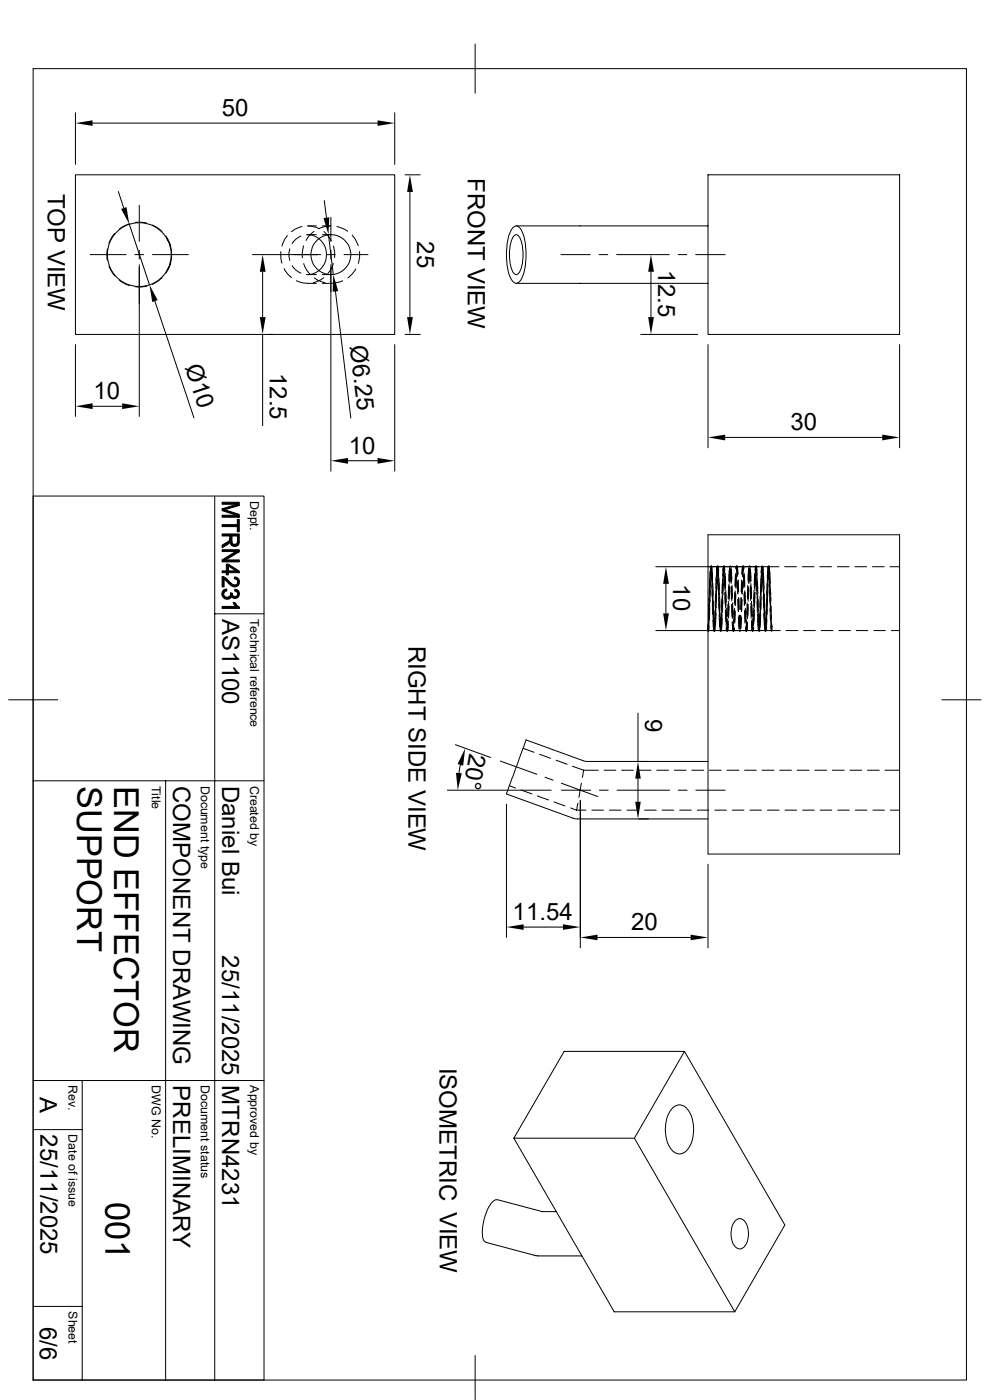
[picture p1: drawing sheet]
<svg xmlns="http://www.w3.org/2000/svg" width="210mm" height="297mm" viewBox="0 0 210 297" stroke-linecap="round" stroke-linejoin="round" font-family="sans-serif">
<g fill="none" stroke="#000" stroke-width=".21">
<path d="M7 14.6h198v278.2h-198zM100.8 9.4v10.4M16 37.1h67.7v33.9h-67.7zM16 23.9v11M19.6 26.1h60.5M83.7 23.9v11M85.9 37.1h3.3M150.2 37.1h40.6v33.9h-40.6zM19.1 54h7.7M22.8 52.8l-.2 1 .2 1.4M23.1 56.5l.7 1.3 .6 .8M24.4 49.5l-.8 1-.5 1.1"/>
<path d="M25.1 40.6l1.1 3.5M25.3 59.4l.9 .6 1.3 .6M27.4 47.6l4.3 12.8M27.5 47.5l-1.5 .6-.7 .5M28.6 54h1.9M28.7 47.2l.8-.1 1.6 .2M29.5 43.6v7.6M29.5 53.1v1.8M29.5 56.2v32.1M32.3 47.8l.7 .2 1.4 1.1M32.3 54h7.7M34.4 58.9l-.7 .6-1.4 .8"/>
<path d="M35.2 50l.7 1.5a7.9 7.9 0 0 1 .3 4.3M35.4 50.6l.8 1.6zM36.2 55.8l-.8 1.6M36.2 55.8l-.3 .9-.7 1.3M53.6 54h14.4M55.7 57.7v9.6M59.6 53.4v1.1l.2 1.3M60.3 57a4.6 4.6 0 0 0 1.5 1.9M61 50l-.5 .7-.7 1.5M61.5 52.8l-.2 .8 .2 1.6M62 56.4a4.1 4.1 0 0 0 1.8 1.6M62.9 59.6a7.7 7.7 0 0 0 4.2 .5"/>
<path d="M63.8 50.1a4 4 0 0 0-1.8 1.6M64.1 48l-1.6 .6-.7 .5M64.4 52.2l-.3 1.3v1.2M64.4 55.9l.7 1.5 .6 .7M65 49.8a4.2 4.2 0 0 1 4.2 3.2 4.2 4.2 0 0 1-2.2 4.8l-.7 .3-1.3 .2M65.3 58.3h1.8M65.3 49.8h1.8M66.6 49.1a4.7 4.7 0 0 0-1.7 1.9M66.7 59l.6 .4 1.7 .6M67.1 47.9h-1.8l.9 .1 1.5 .5M68.4 47.9h1.8l-1 .1-1.5 .5M68.4 58.3h1.8"/>
<path d="M68.4 49.8h1.8M68.7 58.9l-.7 .5-1.5 .6M68.7 49.1l.8 .8 .8 1.2M68.8 42.5l.5 3.7M69.3 54h1.8M69.7 49.8l1 8.4M70.2 46.1v5.1M70.2 53.1v1.8M70.2 56.2v43.7M70.7 55.9l-.6 1.5-.5 .6M70.7 52.2l.3 1.3v1.2M71.5 48l1.6 .6 .6 .5"/>
<path d="M72.7 59.6a8 8 0 0 1-4.3 .5M73 54h5.1M74.7 49.9l.6 .8 .7 1.4M75.5 57.1l-.8 1.1-.9 .7M76.2 53.4a5 5 0 0 1-.2 2.5M87 40.7v26.6M108.9 48.2a.9 .9 0 0 1 1.5 .3 12.8 12.8 0 0 1 .9 8.4 3.8 3.8 0 0 1-1.7 3.2h-.2a3.8 3.8 0 0 1-1.7-3.2 14.8 14.8 0 0 1 .7-8zM109.2 49.9a.89 .89 0 0 1 1.2 .8 9 9 0 0 1-.4 7.3 .68 .68 0 0 1-.7 .2 .68 .68 0 0 1-.5-.5 9.8 9.8 0 0 1 0-7.4zM109.5 47.9h40.7M119 54h6.2M127.1 54h1.8M130.8 54h11.2"/>
<path d="M138.1 57.7v9.6M143.8 54h1.9M147.6 54h6.2M16 73.1v15.2M31.2 60.7l-1 .2-1.5-.1M32.9 63.9l8.2 24.7M55.7 71v19.3M57.1 71h.8M71.2 61.8l3.2 26.9M83.7 73.1v26.8M85.9 71h3.3M109.5 60.1h40.7"/>
<path d="M135.9 71h12.1M150.2 73.1v21.9M190.8 73.1v21.9M19.6 86.2h6.3M73.8 97.7h6.3M153.8 92.8h33.4M7 105.2h49v187.6h-49M45.6 105.2v187.6M150.2 113.5h40.6v67.7h-40.6zM45.6 130.2h10.4M139.1 133.8l23.2 .1M141.3 123.9v6.2"/>
<path d="M150.2 132.4l.1 1.4 .1-1M150.3 133.8l-.1 .1M150.4 128.7l-.1 2.4M150.4 130.6l-.2 3.3 .3-2.8M150.5 126.9l-.1 2.4M150.5 124.9l-.1 2.5M150.6 129l-.1 2.5M150.6 123.1l-.1 2.5M150.6 127.3l-.1 2.5M150.6 121.2l-.1 2.5M150.7 125.3l-.1 2.5M150.7 123.6l-.1 2.5"/>
<path d="M150.7 122.4l.2-2.3 .3 2.5M150.7 120.2l.2-.1 .1 .1M150.8 120.4l.2 2.5M150.8 121.6l-.1 2.4M150.9 120.8l-.1-.7-.1 1.8M151 122v2.5M151 124.1l.1 2.5M151 121.5l.2 2.5M151.1 125.8l.1 2.4M151.1 127.8l.1 2.5M151.2 123.8l.1 2.5M151.2 129.5l.1 2.5"/>
<path d="M151.2 125.3l.1 2.5M151.3 131.6l.1 2.2 .1-.3M151.3 127.5l.1 2.5M151.3 129l.1 2.5M151.4 133.8h.3M151.5 131.2l.1 2.5M151.6 132l-.1 1.9-.1-.7M151.7 129.8l-.1 2.4M151.7 132.5l-.1 1.4-.1-1.2M151.8 128.4l-.1 2.4M151.8 126.1l-.1 2.4M151.9 130.1l-.1 2.5"/>
<path d="M151.9 124.6l-.1 2.5M151.9 128.8l-.1 2.5M151.9 122.3l-.1 2.5M152 121.1l.1-.9 .2 1.6M152 125.1l-.1 2.5M152 126.4l-.1 2.5M152.1 120.9l-.2 2.5M152.1 122.7v2.5M152.1 121.4l-.1 2.5M152.2 120.6l.2 2.4M152.3 120.1l.1 2.5M152.3 120.1l-.2 .1"/>
<path d="M152.3 120.1l.1 .1M152.3 123l.1 2.5M152.4 124.3l.1 2.4M152.4 126.7l.1 2.5M152.4 121.4l-.1-1.2-.1 1.3M152.5 122.7l.1 2.4M152.5 128l.1 2.5M152.5 123.8l.1 2.5M152.6 130.5l.1 2.5M152.6 127.5l.1 2.5M152.7 126.4v2.5M152.7 131.7l.1 2.2 .1-.4"/>
<path d="M152.7 131.2l.2 2.5M152.8 130.1l.1 2.5M153 130.9l-.1 2.4M153.1 129.8l-.1 2.5M153.1 127.2l-.1 2.5M153.2 130.3l-.1 2.5M153.2 131.2l-.1 2.4-.1 .3-.2-.1M153.2 126.1l-.1 2.5M153.2 123.4v2.5M153.3 126.6l-.1 2.5M153.3 127.5l-.1 2.5M153.3 122.4l-.1 2.4"/>
<path d="M153.4 121.1l.1-1 .2 1.4M153.4 122.9l-.1 2.4M153.5 123.8l-.1 2.5M153.5 120.2l.1-.1 .1 .1M153.5 120.7v-.5l-.2 2M153.6 121.9l.1 2.5M153.7 120.3l-.2 2.3M153.7 122.8l.1 2.5M153.8 125.6v2.5M153.8 121.1l-.2-1-.1 1.5M153.8 122.3l.1 2.5M153.8 121.5l.1 2.5"/>
<path d="M153.8 126.5l.1 2.5M153.9 129.4l.1 2.4M153.9 126l.1 2.5M154 125.3l.1 2.5M154 130.2l.1 2.5M154.1 129.8v2.4M154.1 129l.1 2.5M154.1 133.8h.3M154.3 132l-.2 1.8v-.7M154.4 131.3l-.2 2.5M154.4 128.3l-.1 2.5M154.5 131.8l-.2 2.1-.1-.4"/>
<path d="M154.5 132.3l-.1 1.5-.1-1.1M154.5 127.6l-.1 2.4M154.6 124.5l-.1 2.5M154.6 128.1l-.1 2.5M154.6 128.7v2.4M154.6 123.9v2.4M154.7 120.8l-.1 2.5M154.7 124.3l-.1 2.5M154.8 124.9l-.1 2.5M154.9 120.1l-.2 2.5M154.9 120.1l-.1 .1M154.9 120.1l.2 .1"/>
<path d="M154.9 120.8l.1 2.5M154.9 120.6l-.1 2.5M154.9 121.2l-.1 2.5M155 121.3l.1 2.5M155.1 124.5l.1 2.5M155.1 120.8l.1 2.5M155.1 120.4l.1 2.5M155.2 125v2.5M155.2 128.2l.1 2.5M155.2 124.5l.1 2.5M155.3 124.2l.1 2.5M155.3 128.7l.1 2.5"/>
<path d="M155.3 132l.2 1.8 .1-.7M155.4 128.3v2.5M155.4 127.9l.1 2.5M155.4 132.5l.1 1.4 .2-1.1M155.5 132l.2 1.9v-.6M155.5 133.8h.2M155.5 131.6l.2 2.2 .1-.3M155.7 129.4v2.5M155.8 129.1l-.1 2.4M155.9 125.7l-.1 2.4M155.9 129.5l-.1 2.5M156 129.8l-.1 2.4"/>
<path d="M156 125.3l-.1 2.5M156 122l-.1 2.4M156 125.8v2.5M156.1 120.7l.1-.5 .1 2M156.1 126l-.1 2.5M156.1 121.6l-.1 2.5M156.2 120.4l.1-.3 .1 2.2M156.2 122.1l-.1 2.5M156.2 120.2l.1-.1 .1 .1M156.2 122.3l-.1 2.5M156.3 120.9v-.8l.2 1.7M156.3 121.1l.1-.9 .1 1.6"/>
<path d="M156.4 123.4l.1 2.5M156.5 123.5v2.5M156.5 127.1l.1 2.5M156.5 123.1l.1 2.5M156.6 123.1l.1 2.4M156.6 127.3l.1 2.5M156.6 130.9l.2 2.4M156.7 126.8l.1 2.5M156.7 126.8l.1 2.4M156.7 131l.1 2.5M156.8 133.8h.3M157.1 130.5l-.1 2.5-.2-2.5v.1l.1 2.4"/>
<path d="M157.1 130.6l-.1 2.5M157.2 126.8l-.1 2.4M157.2 131l-.1 2.5M157.3 130.9l-.2 2.4M157.3 126.8l-.1 2.5M157.3 123.1l-.1 2.4M157.4 127.3l-.1 2.5M157.4 127.1l-.1 2.5M157.4 123.1l-.1 2.5M157.5 123.6l-.1 2.5M157.5 123.4l-.1 2.5M157.5 120.2l.2-.1 .1 .1"/>
<path d="M157.6 121.1l-.1-.9-.1 1.6M157.7 122.3l.1 2.5M157.7 120.8l-.1-.7-.2 1.8M157.7 122l.2 2.5M157.7 120.4v-.3l-.2 2.2M157.8 126l.1 2.5M157.8 120.7l-.1-.5-.1 2M157.9 121.6v2.5M157.9 122l.1 2.4M157.9 125.8v2.5M157.9 129.8l.2 2.4M158 129.5l.1 2.5"/>
<path d="M158 125.3l.1 2.5M158 125.7l.1 2.4M158.1 129l.1 2.5M158.2 129.4l.1 2.5M158.2 133.8h.3M158.4 131.6l-.2 2.2v-.3M158.4 132l-.1 1.9-.1-.7M158.5 127.9l-.1 2.5M158.5 132.5l-.1 1.4-.2-1.1M158.5 128.3v2.5M158.6 132l-.1 1.8-.2-.7M158.6 124.2l-.1 2.5"/>
<path d="M158.7 124.6l-.1 2.5M158.7 128.8l-.1 2.5M158.7 128.2v2.5M158.8 125.1l-.1 2.5M158.8 120.4l-.1 2.5M158.8 124.5l-.1 2.5M158.8 120.9l-.1 2.5M158.9 121.4l-.1 2.4M159 121.2l.1 2.5M159 120.8l-.1 2.5M159 120.6l.1 2.5M159 120.1l.3 2.5"/>
<path d="M159 120.1l-.1 .1M159 120.1l.1 .1M159.2 124.9v2.5M159.2 124.3l.1 2.5M159.2 120.8l.1 2.5M159.3 128.7v2.4M159.3 128l.1 2.5M159.3 123.8l.1 2.5M159.4 124.5l.1 2.5M159.4 132.3l.2 1.5 .1-1.1M159.4 131.7l.2 2.2 .1-.4M159.4 127.6l.1 2.4"/>
<path d="M159.5 128.3l.1 2.5M159.6 131.3l.1 2.4M159.6 133.8h.2M159.6 132l.2 1.8 .1-.7M159.9 129l-.2 2.5M159.9 129.8l-.1 2.5M159.9 125.3v2.5M160 126.1l-.1 2.5M160 130.3l-.1 2.5M160.1 129.4l-.2 2.4M160.1 126.6l-.1 2.4M160.1 121.5l-.1 2.5"/>
<path d="M160.1 122.3l-.1 2.5M160.2 120.3l.1-.1 .1 2.4M160.2 125.6l-.1 2.5M160.2 121.1l.1-1 .1 1.5M160.2 122.9l-.1 2.4M160.3 120.1l-.1 .1M160.3 121.9l-.1 2.5M160.3 120.1l.2 .1M160.4 120.7l.1-.5 .2 2M160.5 123.8l.1 2.5M160.5 122.8l.1 2.5M160.5 121.1l-.1-1-.1 1.5"/>
<path d="M160.6 122.3l.1 2.5M160.6 127.5l.1 2.5M160.6 126.5l.1 2.5M160.7 123.4l.1 2.5M160.7 126.1l.1 2.4M160.7 131.2l.3 2.7M160.7 130.3l.2 2.4M160.8 127.2l.1 2.5M160.8 129.8l.2 2.4M161 130.9l.1 2.4M161.2 130.1l-.2 2.5M161.2 131.3l-.2 2.5"/>
<path d="M161.2 133.8l-.2 .1M161.2 131.8l-.1 2.1-.1-.4M161.3 126.4l-.1 2.5M161.3 127.6l-.1 2.4M161.4 130.5l-.2 2.5M161.4 128.1l-.1 2.4M161.4 122.7l-.1 2.4M161.4 123.8l-.1 2.5M161.5 121.4l.1-1.2 .1 1.3M161.5 126.7l-.1 2.5M161.5 124.3l-.1 2.5M161.6 123l-.1 2.5"/>
<path d="M161.6 120.1l-.1 2.5M161.6 120.1l-22.5 .1M161.7 120.6l-.2 2.5M161.7 120.1l.1 .1 1.2-.1M161.8 122.7l.1 2.5M161.8 121.3l.1 2.5M161.9 120.9l.1 2.4M161.9 126.4l.1 2.5M161.9 121.1l-.1-.9-.1 1.6M161.9 125.1l.1 2.4M162 122.3l.1 2.5M162 124.6l.1 2.4"/>
<path d="M162.1 130.1v2.5M162.1 128.8v2.4M162.1 126.1l.1 2.4M162.1 128.3l.1 2.5M162.2 132.5l.1 1.4 .1-1.1M162.3 129.8v2.4M162.3 132l.1 1.9 .1-.6M162.3 133.9h1.4M162.5 131.2l-.2 2.5M162.6 127.5l-.1 2.5M162.6 129l-.1 2.5M162.7 131.6l-.2 2.2-.1-.3"/>
<path d="M162.7 129.5l-.1 2.5M162.7 123.8l-.1 2.5M162.7 125.3l-.1 2.5M162.8 127.8l-.1 2.5M162.8 125.8l-.1 2.5M162.9 121.6l-.1 2.5M162.9 122.1v2.5M162.9 124.1v2.5M162.9 120.4l.1-.3 .2 2.2M163 120.4l-.1-.2-.1 2.4M163 120.1l.2 .1h2M163 120.9l.1-.8 .2 1.7"/>
<path d="M163.1 121.6l.1 2.4M163.1 120.4l-.1 2.5M163.2 125.3l.1 2.5M163.2 123.6l.1 2.4M163.3 121.2l.1 2.5M163.3 123.1l.1 2.5M163.4 129v2.5M163.4 127.3v2.5M163.4 124.9l.1 2.5M163.4 126.8l.1 2.5M163.5 132.8l.1 1 .1-1M163.5 131l.1 2.5"/>
<path d="M163.6 128.7l.1 2.4M163.6 130.5l.1 2.5M163.7 132.4v.4M163.7 132.8v1.1M163.7 133.8h1.8M166.5 120.2h2.5M166.8 133.8h2.4M170.2 120.2h2.5M170.5 133.8h2.5M173.9 120.2h2.5M174.2 133.8h2.5M177.6 120.2h2.5"/>
<path d="M177.9 133.8h2.5M181.4 120.2h2.5M181.7 133.8h2.4M185.1 120.2h2.5M185.4 133.8h2.4M188.8 120.2h2M189.1 133.8h1.7M1.8 148.5h10.4M96.6 158l7.5 2.7M111 158.7l2.3 .9M135.3 151.3v10.2M199.8 148.5h8.3"/>
<path d="M7 165.7h49M35.1 165.7v127.1M94.9 167.6h22M97.7 162.3l-.3 1.7M106.1 161.5l7.8 2.8M107.4 170.6v28.3M108.1 166.7l1.2 .5M110.5 167.6l2.4 .8M114 168.9l2.4 .8M114.5 160l2.3 .9M115.6 164.9l1.7 .6M117.5 170.1l2.3 .9"/>
<path d="M118 161.3l2.3 .8M119.1 167.6h6.2M119.1 166.2l7.7 2.8M121 171.4l1.3 .5M121.5 162.6l2.3 .8M122.3 171.9h2M122.6 170.4l-.3 1.5M123.1 169.8v31.3M123.3 166.2l-.5 3M123.8 163.4l-.3 1.5M123.8 163.4h3.1M125.6 171.9h2.4"/>
<path d="M127.2 167.6h1.8M128.1 163.4h2.5M129.3 171.9h2.4M130.9 167.6h11.1M131.9 163.4h2.5M133 171.9h2.5M135.3 165.2v4.9M135.6 163.4h2.5M136.7 171.9h2.5M139.3 163.4h2.5M140.5 171.9h2.4M143 163.4h2.5"/>
<path d="M143.9 167.6h1.9M144.2 171.9h2.4M146.8 163.4h2.5M147.6 167.6h6.2M147.9 171.9h2.5M150.2 161.5h-25.8l-12.8-4.5-4.2 11.4 14.8 5.3h28M150.5 163.4h2.5M151.6 171.9h2.5M154.2 163.4h2.5M155.4 171.9h2.4M157.9 163.4h2.5M159.1 171.9h2.4"/>
<path d="M161.7 163.4h2.5M162.8 171.9h2.5M165.4 163.4h2.5M166.5 171.9h2.5M169.1 163.4h2.5M170.3 171.9h2.4M172.8 163.4h2.5M174 171.9h2.4M176.6 163.4h2.5M177.7 171.9h2.5M180.3 163.4h2.5M181.4 171.9h2.5"/>
<path d="M184 163.4h2.5M185.2 171.9h2.4M187.7 163.4h3.1M188.9 171.9h1.9M111.1 196.7h8.3M126.7 198.9h19.8M150.2 183.3v17.8M7 239.6h10.4M7 229.2h49M17.4 229.2v63.6M142.7 235a2.08 2.08 0 0 1 3.5 .8 7.6 7.6 0 0 1-.7 8.4 2.08 2.08 0 0 1-3.4-.8 7.6 7.6 0 0 1 .6-8.4zM145.2 223.1l21.3 36.8-10.6 18.4-21.3-36.8z"/>
<path d="M145.2 223.1h-25.5l-10.7 18.4 21.3 36.8h25.6M105.5 254.6a1.79 1.79 0 0 0-1.6 1.2 10.7 10.7 0 0 0-1.4 7.2l.6 .5M105.5 254.5l9.4 2.5h3.1M109 241.5h25.6M156 259a1.41 1.41 0 0 1 2.4 .7 4.9 4.9 0 0 1-.5 4.8 1.41 1.41 0 0 1-2.4-.7 4.9 4.9 0 0 1 .5-4.8zM7 277.2h10.4M103.1 263.6l10.6 2.8h9.7M100.8 287.6v9.3"/>
<circle cx="29.5" cy="54" r="6.8"/>
<circle cx="70.2" cy="54" r="4.2"/>
</g>
<g fill="#000" stroke="#000" stroke-width=".21">
<path d="M47.1 115.7l.8-.5a1.1 1.1 0 0 0 .9-1v.8l-.2 .3-1.5 .9z" fill-rule="evenodd"/>
<path d="M49.1 113.7v.9a.63 .63 0 0 0 .6 .9 .63 .63 0 0 0 .7-.7v1l-.4 .1-.8-.1z" fill-rule="evenodd"/>
<path d="M47.1 109.3h3.1l.6 .4h-3.7z" fill-rule="evenodd"/>
<path d="M47.1 106.6h3.7v.6l-.6-.2h-3.1z" fill-rule="evenodd"/>
<path d="M47.1 118.8h3.7v.4h-3.7z" fill-rule="evenodd"/>
<path d="M47.1 116.6h3.7v.5l-3.7-.1z" fill-rule="evenodd"/>
<path d="M47.1 118.8l2.9-1.8 .8 .1-2.9 1.7z" fill-rule="evenodd"/>
<path d="M47.1 108l3.7 1.1v.6l-.6-.4-3.1-1z" fill-rule="evenodd"/>
<path d="M47.1 107.9l3.1-.9 .6 .2-3.1 1z" fill-rule="evenodd"/>
<path d="M47.1 111.3h3.2v-1.1h.5v2.6h-.5v-1.1h-3.2z" fill-rule="evenodd"/>
<path d="M47.1 113.3h3.7v1.8l-.3 .6-.1-2h-1.3v2l-.3-.6v-1.4h-1.7z" fill-rule="evenodd"/>
<path d="M47.5 125.1l.6-.1v.3l-.4 .2-.2 .5z" fill-rule="evenodd"/>
<path d="M47.2 125.4l.2-.2 .1 .8a.72 .72 0 0 0 .7 .7 .72 .72 0 0 0 .7-.7v.8a1.12 1.12 0 0 1-1.4 .1 1.12 1.12 0 0 1-.3-1.5z" fill-rule="evenodd"/>
<path d="M48.9 125.8h.3v.9l-.1-.2-.2 .3z" fill-rule="evenodd"/>
<path d="M49.4 127.8h.5l.1 .3v.6z" fill-rule="evenodd"/>
<path d="M47.1 122.3l.6 .2 .9 .9a1.23 1.23 0 0 0 1.7 .5l.1-.5v.9a1.82 1.82 0 0 1-2.3-1l-.6-.4v1.6h-.4z" fill-rule="evenodd"/>
<path d="M49.8 125l.7 .3-.1 .7-.2-.4-.4-.2z" fill-rule="evenodd"/>
<path d="M48.4 120.1v1h1.6l.8 .4h-2.4z" fill-rule="evenodd"/>
<path d="M48 119.7h.4l2.4 1.5v.3l-2.4-1.4v1.9h-.4v-.5h-.9v-.4h.9z" fill-rule="evenodd"/>
<path d="M49.7 122.4a1.07 1.07 0 0 1 1.1 .7 1.07 1.07 0 0 1-.4 1.2v-1.1l-.2-.3-.5-.1z" fill-rule="evenodd"/>
<path d="M49.2 125.9a.6 .6 0 0 0 .6 .6 .6 .6 0 0 0 .6-.5l.1-.7a.95 .95 0 0 1 .1 1.3 .95 .95 0 0 1-1.4 .1z" fill-rule="evenodd"/>
<path d="M47.1 128.7h2.9v-.6l.8 .7v.3h-3.7z" fill-rule="evenodd"/>
</g>
<g fill="#000">
<path d="M16 26.1l3.6-.6v1.2zM80.1 25.5l3.6 .6-3.6 .6zM25.7 44.3l1.1-.4 .6 3.7zM55.7 54l.6 3.7h-1.2zM68.6 46.3l1.2-.2-.1 3.7zM87 37.1l.6 3.6h-1.2zM138.1 54l.6 3.7h-1.2zM31.7 60.4l1.7 3.3-1.1 .4zM55.1 67.3h1.2l-.6 3.7zM70.7 58.2l1.1 3.6-1.2 .1zM86.4 67.3h1.2l-.6 3.7zM137.5 67.3h1.2l-.6 3.7z"/>
<path d="M16 86.2l3.6-.6v1.2zM25.9 85.6l3.6 .6-3.6 .6zM70.2 97.7l3.6-.5v1.2zM80.1 97.2l3.6 .5-3.6 .7zM150.2 92.8l3.6-.6v1.2zM187.2 92.2l3.6 .6-3.6 .6zM141.3 120.2l.6 3.7h-1.2zM140.7 130.1h1.2l-.6 3.7zM98.7 158.7l-.4 3.7-1.2-.3zM96.7 164h1.3l-.9 3.6zM134.7 170.1h1.2l-.6 3.6zM135.3 161.5l.6 3.7h-1.2z"/>
<path d="M107.4 196.7l3.7-.6v1.2zM119.4 196.1l3.7 .6-3.7 .6zM123.1 198.9l3.6-.6v1.2zM146.5 198.3l3.7 .6-3.7 .6z"/>
</g>
<g font-size="7.3">
<text x="16.4" y="166.7" transform="rotate(90 16.4 166.7)">SUPPORT</text>
<text x="24.2" y="166.7" transform="rotate(90 24.2 166.7)">END EFFECTOR</text>
<text x="22.4" y="254.9" transform="rotate(90 22.4 254.9)">001</text>
</g>
<g font-size="5.1">
<text x="47.1" y="24.6">50</text>
<text x="10.1" y="41.1" transform="rotate(90 10.1 41.1)">TOP VIEW</text>
<text x="99.3" y="37.8" transform="rotate(90 99.3 37.8)">FRONT VIEW</text>
<text x="88.5" y="51.2" transform="rotate(90 88.5 51.2)">25</text>
<text x="139.6" y="57.3" transform="rotate(90 139.6 57.3)">12.5</text>
<text x="39.2" y="77.9" transform="rotate(71 39.2 77.9)">Ø10</text>
<text x="74.2" y="73.5" transform="rotate(83 74.2 73.5)">Ø6.25</text>
<text x="57.2" y="79.1" transform="rotate(90 57.2 79.1)">12.5</text>
<text x="19.8" y="84.7">10</text>
<text x="167.7" y="91.3">30</text>
<text x="74" y="96.2">10</text>
<text x="142.8" y="124" transform="rotate(90 142.8 124)">10</text>
<text x="47.1" y="131.3" transform="rotate(90 47.1 131.3)">AS1100</text>
<text x="86.7" y="137" transform="rotate(90 86.7 137)">RIGHT SIDE VIEW</text>
<text x="136.9" y="152.5" transform="rotate(90 136.9 152.5)">9</text>
<text x="99.6" y="159.8" transform="rotate(100 99.6 159.8)">20°</text>
<text x="36.7" y="166.7" transform="rotate(90 36.7 166.7)">COMPONENT DRAWING</text>
<text x="47.1" y="166.7" transform="rotate(90 47.1 166.7)">Daniel Bui</text>
<text x="108.8" y="195.2">11.54</text>
<text x="133.9" y="197.4">20</text>
<text x="47.1" y="202.7" transform="rotate(90 47.1 202.7)">25/11/2025</text>
<text x="93.2" y="226.5" transform="rotate(90 93.2 226.5)">ISOMETRIC VIEW</text>
<text x="8.4" y="232.8" transform="rotate(90 8.4 232.8)">A</text>
<text x="36.7" y="230.3" transform="rotate(90 36.7 230.3)">PRELIMINARY</text>
<text x="47.1" y="230.3" transform="rotate(90 47.1 230.3)">MTRN4231</text>
<text x="8.6" y="240.7" transform="rotate(90 8.6 240.7)">25/11/2025</text>
<text x="8.4" y="281.4" transform="rotate(90 8.4 281.4)">6/6</text>
</g>
<g font-size="2.6">
<text x="53.1" y="106.3" transform="rotate(90 53.1 106.3)">Dept.</text>
<text x="53.1" y="131.3" transform="rotate(90 53.1 131.3)">Technical reference</text>
<text x="32.2" y="166.7" transform="rotate(90 32.2 166.7)">Title</text>
<text x="42.6" y="166.7" transform="rotate(90 42.6 166.7)">Document type</text>
<text x="53.1" y="166.7" transform="rotate(90 53.1 166.7)">Created by</text>
<text x="14.5" y="230.2" transform="rotate(90 14.5 230.2)">Rev.</text>
<text x="32.2" y="230.2" transform="rotate(90 32.2 230.2)">DWG No.</text>
<text x="42.6" y="230.2" transform="rotate(90 42.6 230.2)">Document status</text>
<text x="53.1" y="230.2" transform="rotate(90 53.1 230.2)">Approved by</text>
<text x="14.5" y="240.7" transform="rotate(90 14.5 240.7)">Date of issue</text>
<text x="14.5" y="278.2" transform="rotate(90 14.5 278.2)">Sheet</text>
</g>
</svg>
